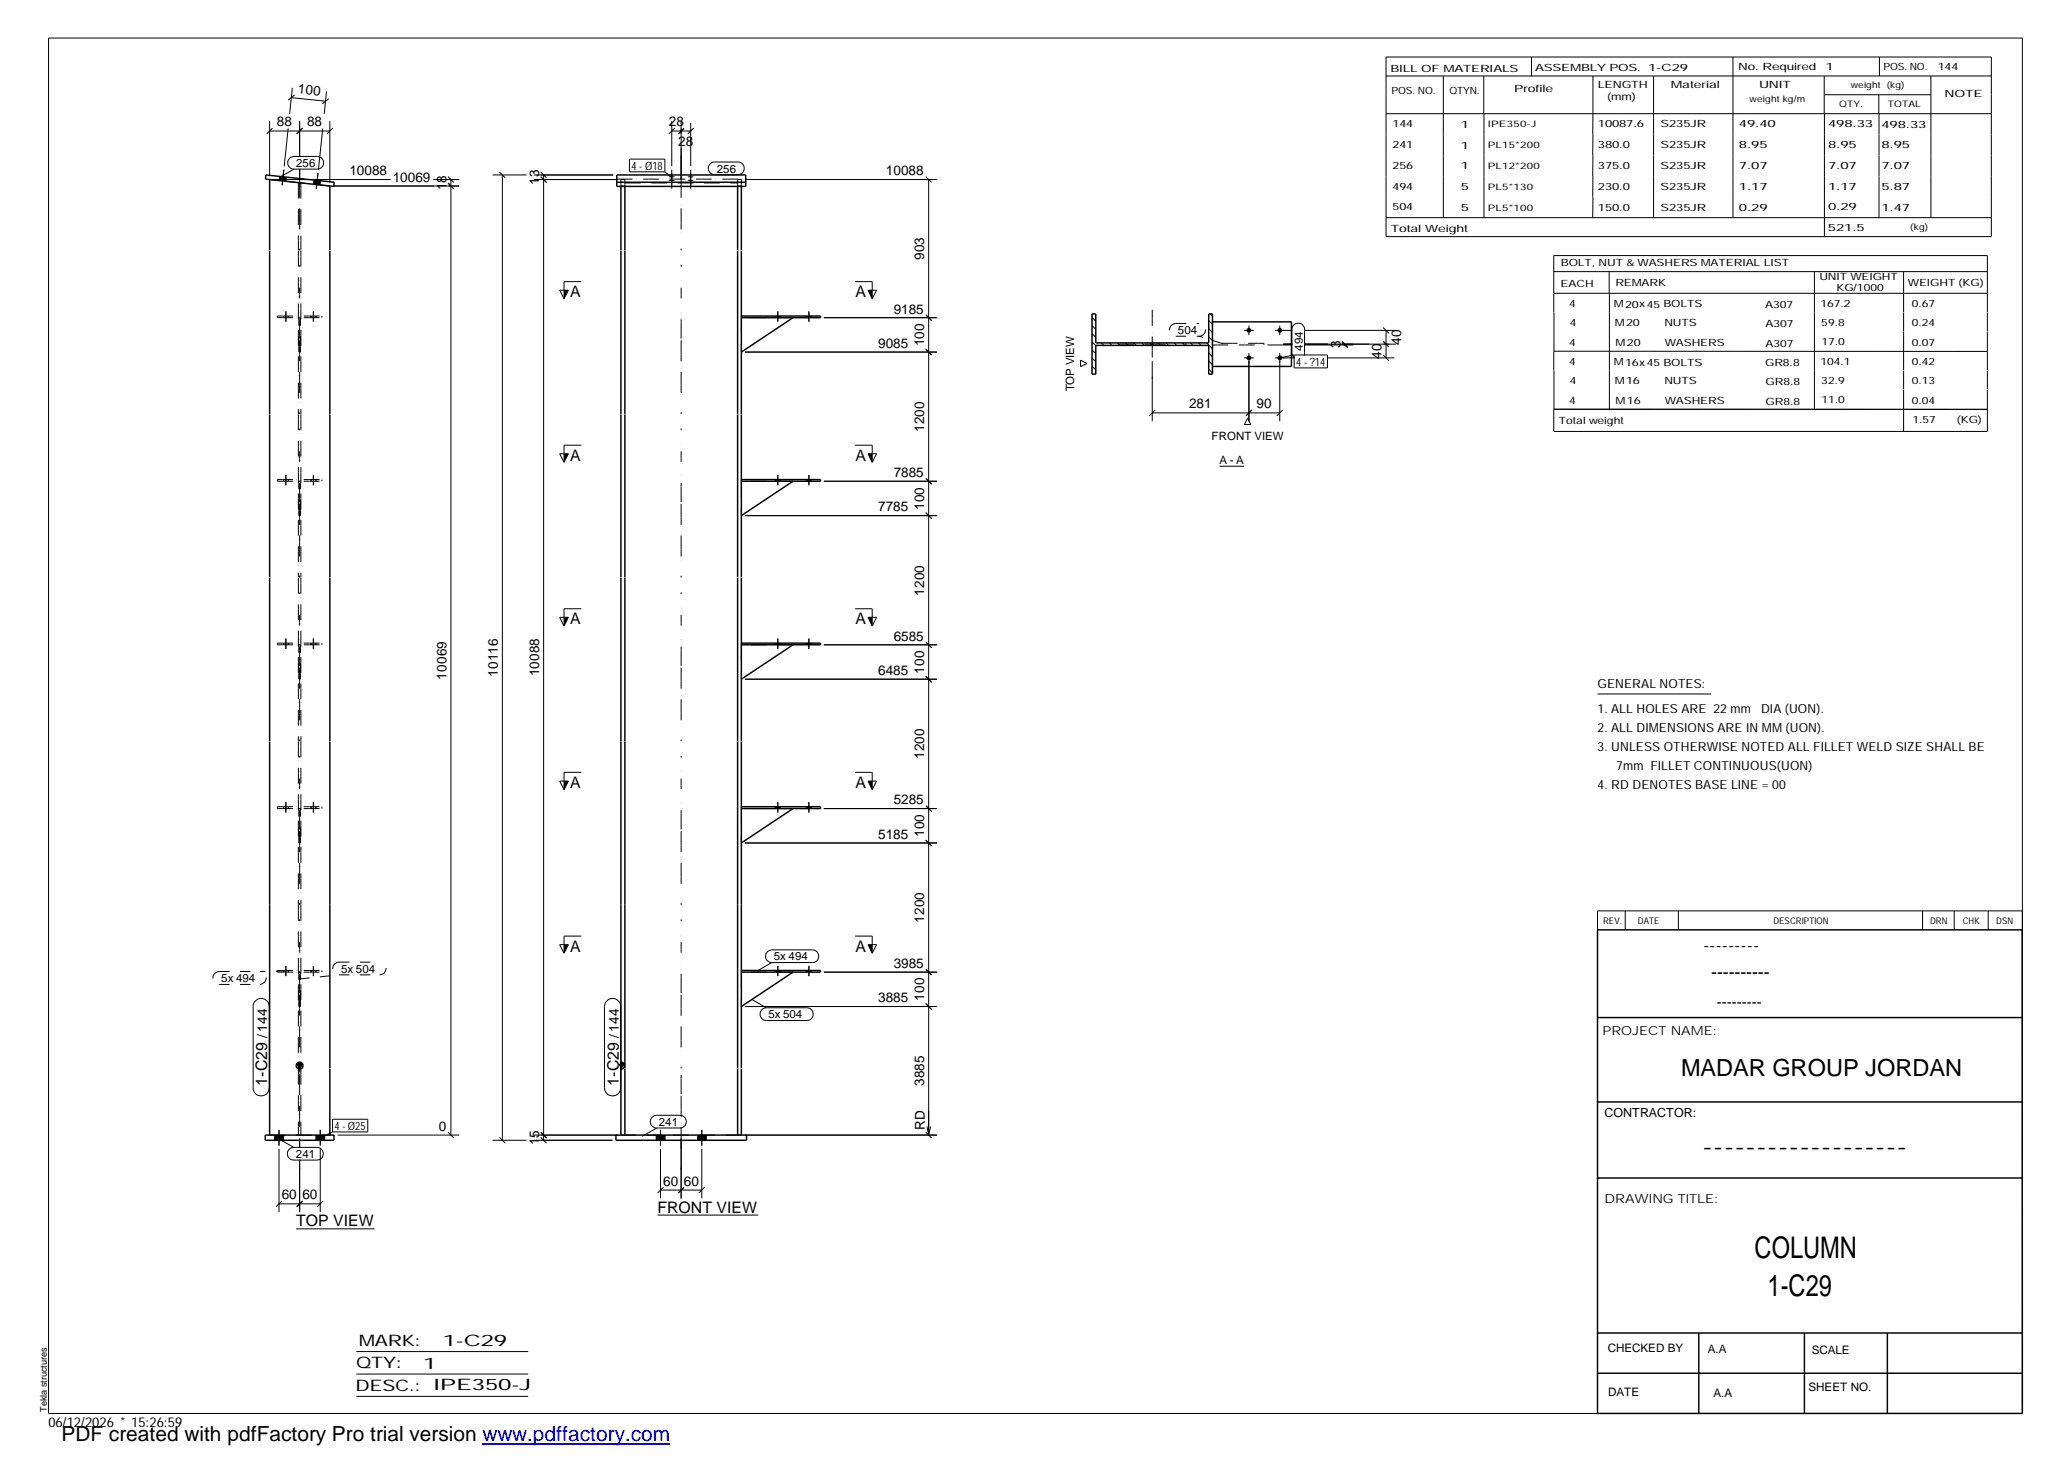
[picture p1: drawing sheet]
<svg xmlns="http://www.w3.org/2000/svg" width="420mm" height="297mm" viewBox="0 0 420 297" stroke-linecap="round" stroke-linejoin="round" font-family="sans-serif">
<g fill="none" stroke="#000" stroke-width=".2">
<path d="M9.9 7.7h401v279.5h-401zM59.2 19.8l6.9 .8M59.4 17.9l-.6 5.2M59.9 19.3l-1.4 1M66.3 18.6l-.4 4.5M281.6 11.6h123v36.5h-123zM281.6 15.4h123M293.2 15.4v28.8M301.5 15.4v7.7M311.1 11.6v3.9M323.6 15.4v16.2M336 15.4v28.8"/>
<path d="M352.1 11.6v32.6M370.6 15.4v7.7M370.7 19.2h21.6M381.7 19.2v3.9M381.8 11.6v3.8M392.3 15.4v28.8M54.8 26.6h12.2M54.8 24.6v11.2M55.4 26l-1.2 1.2M55.5 36.5h23.9M56.9 35.8l-.1 .9M57.7 34.5l-.4 3.1"/>
<path d="M58.1 36l-.1 .8M58.5 26.1l-.8 7.7M58.8 32.2l.9-.4h4.8a1.29 1.29 0 0 1 1.3 1.3 1.29 1.29 0 0 1-1.3 1.3h-4.8a1.28 1.28 0 0 1-1.2-.8 1.28 1.28 0 0 1 .3-1.4zM59.7 34.4l-2.9 1.7M60.9 24.6v7.3M60.9 34.3v2.1M61.5 26l-1.2 1.2M63.8 36.6l-.1 .8M64.6 35.2l-.3 3.1M65.1 36.7l-.1 .9M65.6 26.1l-.9 8.4M66.8 20.1l-1.3 1"/>
<path d="M67 24.6v12.5M67.6 26l-1.2 1.2M67.7 37.8h25.6M88 36.5h5.3M91 37.2l1.2 1.2-1.1-1.2M91 35.9l1.2 1.2M91.6 36.5v194.1M100.1 35.5h6.9M101.5 35l1.2 1.1M102.1 35.5v196.2M108.5 35.5h16.1M108.5 36.5h17"/>
<path d="M109.9 35.9l1.1 1.2M109.9 35l1.1 1.1M110.4 35.5v196.2M127.9 32.3h7.2v2.6h-7.2zM135.1 34.9l1.4 1.2M136.5 24.6v9.2M136.5 34.5v3.8M136.5 26.6h3.8M137.1 26l-1.2 1.2M138.4 24.6v11.8M138.9 26.1l-1.1 1.1M139 26l-1.1 1.2"/>
<path d="M140.3 25v8.8M140.3 34.5v3.8M140.9 26l-1.2 1.2M144.3 33.3l.6-.4h5a1.29 1.29 0 0 1 1.3 1.3 1.29 1.29 0 0 1-1.3 1.3h-4.7a1.31 1.31 0 0 1-1.2-.8 1.31 1.31 0 0 1 .3-1.4zM151.3 36.5h39.1M188.1 35.9l1.2 1.2M188.7 36.5v194.1M281.6 23.1h123M301.5 23.1v21.1M323.6 31.6v4.2M323.6 35.8v4.2M370.7 23.1v25"/>
<path d="M381.8 23.1v21.1M113.7 59h1.8l-.9 1.7zM118.1 57.2h-3.5v3.5M173.7 57.2h3.5v3.5M176.4 59h1.7l-.9 1.7zM281.6 44.2h123M315.7 59.6h88.1M315.7 55.2h88.1M323.6 40v4.2M326.9 55.1v4.5M327 59.6v23.6M368.6 55.2v28"/>
<path d="M386.8 55.2v8.2M151.3 71.5h39.1M157.5 64.2v.3M158 63.3v2M158.5 64.2v.3M163.8 64.2v.3M164.3 63.3v2M164.8 64.2v.3M167.4 64.5h23M188.1 70.9l1.2 1.2M188.1 64l1.2 1.1-1.1-1.1M219.5 73.2l1.4 .7-1.4 .6z"/>
<path d="M221.9 64.5l.7 .8M221.9 66.2l.7 .7M221.9 67.8l.7 .8M221.9 69.5l.7 .7M221.9 71.1l.7 .8M221.9 72.7l.7 .8M221.9 74.4l.7 .8M223.8 69.7l.4 .5M225.4 69.7l.5 .5M227 69.7l.5 .5M228.7 69.7l.5 .5M230.3 69.7l.5 .5"/>
<path d="M232 69.7l.5 .5M233.6 69.7l.5 .5M234.1 73.4v12.2M235.3 69.7l.5 .5M236.9 69.7l.5 .5M238.6 69.7l.5 .5M240.2 69.7l.5 .5M241.9 69.7l.5 .5M243.5 69.7l.5 .5M245.2 69.7l1.1 1.2M245.6 65.1l.7 .8M245.6 66.8l.7 .7"/>
<path d="M245.6 68.4l.7 .8M245.6 71.7l.7 .8M245.6 73.3l.7 .8M245.6 75l.7 .8M245.9 63.8l.4 .4M252.8 72.7h1.9M252.8 67.1h1.9M253.7 66.2v1.9M253.7 71.7v13.9M257.5 70.1h5.1M259 67.1h3.6M260 66.2v1.9"/>
<path d="M260 71.7v13.9M260.7 69.9h1.9M262.9 72.1h6.8v2.6h-6.8zM262.9 72.1l-2.9 .6M264.9 72.2l.1-.3v-4.9a1.29 1.29 0 0 0-1.2-1.4 1.29 1.29 0 0 0-1.3 1.4v4.7l.1 .5 .4 .5h-4M265 67.1h18.6M265 69.9h18.6M265 70.1h9.9M269.6 72.7h13.7M272.6 69.5l1.2 1.2M272.6 69.3l1.2 1.2M273.2 69.9v.2"/>
<path d="M281 72.1l1.2 1.2M281 66.5l1.2 1.2M281.1 69.3l1.1 1.1M281.1 69.4l1.1 1.1M281.6 67.1v5.6M315.7 71.4v3.9M315.7 71.4h88.1M315.7 63.5v7.9M315.7 75.3v7.8M386.8 63.5v3.9M386.8 67.5v7.7M386.8 75.3v3.8"/>
<path d="M386.8 79.2v8.5M403.8 63.4v-11.5h-88.1v11.6M403.8 63.5v3.9M403.8 67.5v7.7M403.8 75.3v3.8M403.8 79.2v8.5h-88.1v-4.5h88.1M113.7 92.2h1.8l-.9 1.7zM118.1 90.5h-3.5v3.4M157.5 97.4v.4M158 96.5v2.1M158.5 97.4v.4M163.8 97.4v.4"/>
<path d="M164.3 96.5v2.1M164.8 97.4v.4M167.4 97.8h23M173.7 90.5h3.5v3.4M176.4 92.2h1.7l-.9 1.7zM188.1 97.2l1.2 1.2M234.1 83.9h25.9M234.7 83.3l-1.2 1.2M247.8 94.7h4.9M253.5 84.9l.6 1.4h-1.3zM254.3 83.3l-1.1 1.2M260.6 83.3l-1.2 1.2"/>
<path d="M151.3 104.8h39.1M188.1 104.2l1.2 1.2M113.7 125.4h1.8l-.9 1.8zM118.1 123.7h-3.5v3.5M151.3 138h39.1M157.5 130.7v.3M158 129.7v2.2M158.5 130.7v.3M163.8 130.7v.3M164.3 129.7v2.2M164.8 130.7v.3M167.4 131h23"/>
<path d="M173.7 123.7h3.5v3.5M176.4 125.4h1.7l-.9 1.8zM188.1 137.4l1.2 1.2M188.1 130.4l1.2 1.2M113.7 158.7h1.8l-.9 1.7zM118.1 156.9h-3.5v3.5M173.7 156.9h3.5v3.5M176.4 158.7h1.7l-.9 1.7zM324.6 141h23M151.3 171.3h39.1M157.5 163.9v.4M158 163v2.1"/>
<path d="M158.5 163.9v.4M163.8 163.9v.4M164.3 163v2.1M164.8 163.9v.4M167.4 164.3h23M188.1 170.7l1.2 1.2M188.1 163.7l1.2 1.2-1.1-1.1M113.7 191.9h1.8l-.9 1.8zM118.1 190.2h-3.5v3.5M155.9 193.4l.9-.4h8.3a1.29 1.29 0 0 1 1.2 1.3 1.29 1.29 0 0 1-1.2 1.3h-8.3a1.28 1.28 0 0 1-1.2-.8 1.28 1.28 0 0 1 .3-1.4zM156.8 195.6l-3 1.7M157.5 197.2v.3"/>
<path d="M158 196.2v2.1M158.5 197.2v.3M163.8 197.2v.3M164.3 196.2v2.1M164.8 197.2v.3M167.4 197.5h23M173.7 190.2h3.5v3.5M176.4 191.9h1.7l-.9 1.8zM188.1 196.9l1.2 1.2-1.1-1.1M330.2 185.1v3.8M341 185.1v3.8M390.6 185.1v3.8"/>
<path d="M397 185.1v3.8M403.9 185.1v3.8M410.9 185.1h-86.3v3.8M51.9 203.4a1.62 1.62 0 0 1 1.8-.4 1.62 1.62 0 0 1 1 1.5v16.5a1.63 1.63 0 0 1-1.6 1.7 1.63 1.63 0 0 1-1.7-1.7v-16.8zM123.1 203.6a1.65 1.65 0 0 1 1.9-.7 1.65 1.65 0 0 1 1.1 1.6v16.5a1.65 1.65 0 0 1-1.6 1.7 1.65 1.65 0 0 1-1.7-1.7v-16.5zM151.3 204.5h39.1M152.7 203.1l3 1.7M154.8 205.1l.4-.3h.5h8.3a1.29 1.29 0 0 1 1.2 1.2 1.29 1.29 0 0 1-1.2 1.3h-8.3a1.32 1.32 0 0 1-1.2-.8 1.32 1.32 0 0 1 .3-1.4zM188.1 203.9l1.2 1.2M55.8 230.6v1.1M56.7 229.6v3.1M56.7 233.4v12.9"/>
<path d="M56.7 231.5l3 1.6M57.6 230.6v1.1M58.8 233.5l.4-.3 .5-.1h4.7a1.29 1.29 0 0 1 1.3 1.3 1.29 1.29 0 0 1-1.3 1.3h-4.7a1.28 1.28 0 0 1-1.2-.8 1.28 1.28 0 0 1 .3-1.4zM60.9 231.3v1.9M60.9 235.6v10.7M64.2 230.6v1.1M65.1 229.6v3.1M65.1 233.4v12.9M66 230.6v1.1M67.6 227.4h7.1v2.6h-7.1zM67.6 230l-2.5 1.2M68.6 230.6h24.7"/>
<path d="M91 230l1.2 1.2M100.1 231.7h6.9M101.5 231.1l1.2 1.2M108.5 231.7h15.9M108.5 230.6h17M109.9 231.1l1.1 1.2M109.9 230l1.1 1.2M132.5 227l.4-.3 .5-.1h4.7a1.29 1.29 0 0 1 1.3 1.3 1.29 1.29 0 0 1-1.3 1.3h-4.7a1.28 1.28 0 0 1-1.2-.8 1.28 1.28 0 0 1 .3-1.4zM133.3 230.6v1.1M133.4 229.2l-2.9 1.7M134.2 229.6v3.1M134.2 233.4v10.1"/>
<path d="M135.1 230.6v1.1M138.4 231.3v12.2M141.7 230.6v1.1M142.6 229.6v3.1M142.6 233.4v10.1M143.5 230.6v1.1M151.3 230.6h39.1M188.1 230l1.2 1.2M188.3 228.9l.4 1.7M189.1 228.9l-.4 1.7M56.7 244.6h8.4M57.3 244l-1.2 1.2"/>
<path d="M60.2 249.7h15.9M61.5 244l-1.2 1.2 1.1-1.1M65.7 244l-1.2 1.2M133.6 246.9h20.5M134.2 241.8h8.4M134.8 241.2l-1.2 1.2M139 241.2l-1.2 1.2 1.1-1.1M143.2 241.2l-1.2 1.2M72.4 274.6h34.9M72.4 279.2h34.9M72.4 283.7h34.9"/>
</g>
<g fill="#000">
<path d="M114.6 59h.9l-.9 1.7zM176.4 59h.8v1.7zM114.6 92.2h.9l-.9 1.7zM176.4 92.2h.8v1.7zM114.6 125.4h.9l-.9 1.8zM176.4 125.4h.8v1.8zM114.6 158.7h.9l-.9 1.7zM176.4 158.7h.8v1.7zM114.6 191.9h.9l-.9 1.8zM176.4 191.9h.8v1.8zM60.3 216.1h1.1l-.5 1zM125.6 216.1h1.1l-.5 1z"/>
<path d="M56.9 35.8l1.2 .2-.1 .8-1.2-.1z" fill-rule="evenodd"/>
<path d="M56.9 35.8l1.2 .2-.1 .8-1.2-.1z" fill-rule="evenodd"/>
<path d="M63.8 36.6l1.3 .1-.1 .9-1.3-.2z" fill-rule="evenodd"/>
<path d="M63.8 36.6l1.3 .1-.1 .9-1.3-.2z" fill-rule="evenodd"/>
<path d="M135.8 36.6l.4-.1 .9 .1-.4 .2z" fill-rule="evenodd"/>
<path d="M135.9 35.9l.8-.1 .4 .1-.9 .2z" fill-rule="evenodd"/>
<path d="M139.7 36.6l.4-.1 .8 .1-.4 .2z" fill-rule="evenodd"/>
<path d="M139.7 35.9l.8-.1 .4 .1-.8 .2z" fill-rule="evenodd"/>
<path d="M157.5 64.2h1v.3h-1z" fill-rule="evenodd"/>
<path d="M157.5 64.2h1v.3h-1z" fill-rule="evenodd"/>
<path d="M163.8 64.2h1v.3h-1z" fill-rule="evenodd"/>
<path d="M163.8 64.2h1v.3h-1z" fill-rule="evenodd"/>
<path d="M157.5 97.4h1v.4h-1z" fill-rule="evenodd"/>
<path d="M157.5 97.4h1v.4h-1z" fill-rule="evenodd"/>
<path d="M163.8 97.4h1v.4h-1z" fill-rule="evenodd"/>
<path d="M163.8 97.4h1v.4h-1z" fill-rule="evenodd"/>
<path d="M157.5 130.7h1v.3h-1z" fill-rule="evenodd"/>
<path d="M157.5 130.7h1v.3h-1z" fill-rule="evenodd"/>
<path d="M163.8 130.7h1v.3h-1z" fill-rule="evenodd"/>
<path d="M163.8 130.7h1v.3h-1z" fill-rule="evenodd"/>
<path d="M157.5 163.9h1v.4h-1z" fill-rule="evenodd"/>
<path d="M157.5 163.9h1v.4h-1z" fill-rule="evenodd"/>
<path d="M163.8 163.9h1v.4h-1z" fill-rule="evenodd"/>
<path d="M163.8 163.9h1v.4h-1z" fill-rule="evenodd"/>
<path d="M157.5 197.2h1v.3h-1z" fill-rule="evenodd"/>
<path d="M157.5 197.2h1v.3h-1z" fill-rule="evenodd"/>
<path d="M163.8 197.2h1v.3h-1z" fill-rule="evenodd"/>
<path d="M163.8 197.2h1v.3h-1z" fill-rule="evenodd"/>
<path d="M55.8 230.6h1.8v1.1h-1.8z" fill-rule="evenodd"/>
<path d="M55.8 230.6h1.8v1.1h-1.8z" fill-rule="evenodd"/>
<path d="M64.2 230.6h1.8v1.1h-1.8z" fill-rule="evenodd"/>
<path d="M64.2 230.6h1.8v1.1h-1.8z" fill-rule="evenodd"/>
<path d="M133.3 230.6h1.8v1.1h-1.8z" fill-rule="evenodd"/>
<path d="M133.3 230.6h1.8v1.1h-1.8z" fill-rule="evenodd"/>
<path d="M141.7 230.6h1.8v1.1h-1.8z" fill-rule="evenodd"/>
<path d="M141.7 230.6h1.8v1.1h-1.8z" fill-rule="evenodd"/>
<circle cx="253.8" cy="72.7" r=".49"/>
<circle cx="253.8" cy="67.1" r=".49"/>
<circle cx="260" cy="72.7" r=".49"/>
<circle cx="260" cy="67.1" r=".49"/>
</g>
<g fill="none" stroke="#000" stroke-width=".3">
<path d="M54 35.5l13.9 1.5-.1 .9-13.9-1.5zM54.8 36.5v14.4M67 37.8v13.1M125.3 35.5h26.2v2.4h-26.2zM125.3 37h26.2M126.2 37.9v13M127 37.9v13M149.9 37.9v13M150.6 37.9v13M54.8 51v33.1M67 51v33.1M126.2 51v33.1"/>
<path d="M127 51v33.1M149.9 51v33.1M150.6 51v33.1M150.6 64.2h16.1v.3h-16.1M161.1 64.5l-10.5 7M221.9 63.8h.7v5.9h23v-5.9h.7v12.2h-.7v-5.8h-23v5.8h-.7zM246.3 65.4h16.1v9.1h-16.1M54.8 84.2v33.1M67 84.2v33.1M126.2 84.2v33.1M127 84.2v33.1M149.9 84.2v33.1"/>
<path d="M150.6 84.2v33.1M150.6 97.4h16.1v.4h-16.1M161.1 97.8l-10.5 7M54.8 117.4v99.7M67 117.4v99.7M126.2 117.4v99.7M127 117.4v99.7M149.9 117.4v99.7M150.6 117.4v99.7M150.6 130.7h16.1v.3h-16.1M161.1 131l-10.5 7M150.6 163.9h16.1v.4h-16.1"/>
<path d="M161.1 164.3l-10.5 7M150.6 197.2h16.1v.3h-16.1M161.1 197.5l-10.5 7M324.6 188.9h86.2l.1 98.3h-86.3zM54.8 217.2v13.4M60.3 216.1h1.1l-.5 1zM67 217.2v13.4M126 215.8a.71 .71 0 0 1 .9 .7 .71 .71 0 0 1-.9 .7M126 216.9l.2 .2M126 216.1h.7l-.5 1M126.2 217.2v13.4M127 217.2v13.4"/>
<path d="M149.9 217.2v13.4M150.6 217.2v13.4M324.6 206.7h86.3M53.9 230.6h14v1.1h-14zM125.1 230.6h26.6v1.1h-26.6zM324.6 239.3h86.3M324.6 223.9h86.3M324.6 270.8h86.3M324.6 279h86.3M345.1 270.8v16.4M366.6 270.8v16.4M383.5 270.8v16.4"/>
<circle cx="60.9" cy="216.5" r=".68"/>
</g>
<g fill="none" stroke="#000" stroke-width=".2" stroke-dasharray="1.1 0 2.1 .7 0 1.4" stroke-linecap="butt">
<path d="M60.6 37.1v13.8M61.1 37.2v13.7M67 37.8l-12.2-1.3M125.3 36.4h26.2M126.2 36.5v1.4M126.2 37.8h.8M126.2 36.5h.8M127 36.5v1.4M127 37.2h22.9M127 37.1h22.9M149.9 36.5v1.4M149.9 37.8h.7"/>
<path d="M149.9 36.5h.7M150.6 36.5v1.4M60.6 51v33.1M61.1 51v33.1M56.3 64.2v.3M56.3 64.5h9.1M56.3 64.2h9.1M60.7 71.5v-7M60.7 64.5h.3M61 71.5v-7M61 64.5h-.3M61 71.5h-.3"/>
<path d="M65.4 64.2v.3M150.6 64.5v7M150.6 64.5v-.3M161.1 64.5h-10.5M246.3 65.4v9.1M246.3 69.8v.3M246.3 70.1h10.5M256.8 70.1v-.3M256.8 69.8h-10.5M56.3 97.4v.4M56.3 97.8h9.1M56.3 97.4h9.1"/>
<path d="M60.6 84.2v33.1M60.7 97.8h.3M61 97.8h-.3M61.1 84.2v33.1M65.4 97.4v.4M150.6 97.8v7M150.6 97.8v-.4M161.1 97.8h-10.5M60.6 117.4v33.2M60.7 104.8v-7M61 104.8v-7M61 104.8h-.3"/>
<path d="M61.1 117.4v33.2M56.3 130.7v.3M56.3 131h9.1M56.3 130.7h9.1M60.7 138v-7M60.7 131h.3M61 138v-7M61 131h-.3M61 138h-.3M65.4 130.7v.3M150.6 131v7M150.6 131v-.3"/>
<path d="M161.1 131h-10.5M60.6 150.7v33.1M61.1 150.7v33.1M56.3 163.9v.4M56.3 164.3h9.1M56.3 163.9h9.1M60.7 171.3v-7M60.7 164.3h.3M61 171.3v-7M61 164.3h-.3M61 171.3h-.3M65.4 163.9v.4"/>
<path d="M150.6 164.3v-.4M150.6 164.3v7M161.1 164.3h-10.5M56.3 197.2v.3M56.3 197.5h9.1M56.3 197.2h9.1M60.6 183.9v33.2M60.7 197.5h.3M61 197.5h-.3M61.1 183.9v33.2M65.4 197.2v.3M150.6 197.5v7"/>
<path d="M150.6 197.5v-.3M161.1 197.5h-10.5M60.6 217.2v13.4M60.7 204.5v-7M61 204.5v-7M61 204.5h-.3M61.1 217.2v13.4M54.8 230.6h12.2M150.6 230.6h-24.4"/>
</g>
<g fill="none" stroke="#000" stroke-width=".2" stroke-dasharray=".4 3.2 0 .7 1.4 0 2.8 .7 0 1.4 1.4 0 2.8" stroke-linecap="butt">
<path d="M60.9 31.9v-1.8M60.9 50.9v-16.6M138.4 50.9v-20.8M234.1 76.9v-14M241.1 69.9h-14M60.9 84.1v-33.1M138.4 84.1v-33.1M60.9 117.3v-33.1M138.4 117.3v-33.1M60.9 150.6v-33.2M138.4 150.6v-33.2M60.9 183.8v-33.1"/>
<path d="M138.4 183.8v-33.1M60.9 217.1v-33.2M138.4 217.1v-33.2M60.9 237.6v-2M60.9 233.2v-16M138.4 237.6v-20.4"/>
</g>
<g fill="none" stroke="#000" stroke-width=".2" stroke-dasharray="2.1 2.1" stroke-linecap="butt">
<path d="M57.6 64.5v-.3M58.1 65.3v-2M58.6 64.5v-.3M63.2 64.5v-.3M63.7 65.3v-2M64.2 64.5v-.3M238.9 68.3h4.7M238.9 65.7h4.7M238.9 65.7a1.29 1.29 0 0 0-1.3 1.3 1.29 1.29 0 0 0 1.3 1.3M243.6 68.3a1.29 1.29 0 0 0 1.3-1.3 1.29 1.29 0 0 0-1.3-1.3M248.5 69.8l-4.9-1.5M57.6 97.8v-.4"/>
<path d="M58.1 98.6v-2.1M58.6 97.8v-.4M63.2 97.8v-.4M63.7 98.6v-2.1M64.2 97.8v-.4M57.6 131v-.3M58.1 131.9v-2.2M58.6 131v-.3M63.2 131v-.3M63.7 131.9v-2.2M64.2 131v-.3M57.6 164.3v-.4"/>
<path d="M58.1 165.1v-2.1M58.6 164.3v-.4M63.2 164.3v-.4M63.7 165.1v-2.1M64.2 164.3v-.4M44.5 197.4h8.3M44.5 197.4a1.31 1.31 0 0 0-1.3 1.3 1.31 1.31 0 0 0 1.3 1.3M57.6 197.5v-.3M58.1 198.3v-2.1M58.2 197.3l-5.4 .1M58.6 197.5v-.3M60.8 198.9l8.1-.8"/>
<path d="M63.2 197.5v-.3M63.7 198.3v-2.1M64.2 197.5v-.3M68.9 198.1h8.2M68.9 195.5h8.2M68.9 195.5a1.29 1.29 0 0 0-1.3 1.3 1.29 1.29 0 0 0 1.3 1.3M77.1 198.1a1.29 1.29 0 0 0 1.3-1.3 1.29 1.29 0 0 0-1.3-1.3M44.5 200h8.3M52.8 200a1.31 1.31 0 0 0 1.3-1.3 1.31 1.31 0 0 0-1.3-1.3"/>
</g>
<path d="M98 293.3h38.2" fill="none" stroke="#00f" stroke-width=".3"/>
<g font-size="6.1">
<text x="356.5" y="255.5">COLUMN</text>
<text x="359.1" y="263.3">1-C29</text>
</g>
<text font-size="4.8" x="341.5" y="218.6">MADAR GROUP JORDAN</text>
<text font-size="4.2" x="12.5" y="292.7">PDF created with pdfFactory Pro trial version www.pdffactory.com</text>
<g font-size="3.6">
<text x="346.1" y="193.2">---------</text>
<text x="347.7" y="198.6">----------</text>
<text x="345.8" y="234.2">-------------------</text>
</g>
<g font-size="3.2">
<text x="115.8" y="60.4">A</text>
<text x="173.8" y="60.4">A</text>
<text x="115.8" y="93.6">A</text>
<text x="173.8" y="93.6">A</text>
<text x="115.8" y="126.8">A</text>
<text x="173.8" y="126.8">A</text>
<text x="115.8" y="160.1">A</text>
<text x="173.8" y="160.1">A</text>
<text x="115.8" y="193.3">A</text>
<text x="173.8" y="193.3">A</text>
<text x="54.3" y="220.6" transform="rotate(-90 54.3 220.6)">1-C29</text>
<text x="125.7" y="220.6" transform="rotate(-90 125.7 220.6)">1-C29</text>
<text x="60.2" y="249.2">TOP VIEW</text>
<text x="133.6" y="246.4">FRONT VIEW</text>
<text x="72.9" y="273.5">MARK:</text>
<text x="90" y="273.5">1-C29</text>
<text x="72.4" y="278">QTY:</text>
<text x="86" y="278.1">1</text>
<text x="72.2" y="282.6">DESC.:</text>
<text x="88.1" y="282.4">IPE350-J</text>
</g>
<text font-size="3" x="348.8" y="204.5">---------</text>
<g font-size="2.8">
<text x="60.5" y="19" transform="rotate(6 60.5 19)">100</text>
<text x="56.3" y="25.7">88</text>
<text x="62.4" y="25.7">88</text>
<text x="135.9" y="25.7">28</text>
<text x="137.8" y="29.7">28</text>
<text x="71" y="35.6">10088</text>
<text x="180" y="35.6">10088</text>
<text x="79.8" y="36.9">10069</text>
<text x="90.7" y="38.7" transform="rotate(-90 90.7 38.7)">18</text>
<text x="109.6" y="37.6" transform="rotate(-90 109.6 37.6)">13</text>
<text x="187.8" y="52.9" transform="rotate(-90 187.8 52.9)">903</text>
<text x="181.6" y="63.7">9185</text>
<text x="178.4" y="70.7">9085</text>
<text x="187.8" y="70.4" transform="rotate(-90 187.8 70.4)">100</text>
<text x="272.3" y="70.8" transform="rotate(-90 272.3 70.8)">3</text>
<text x="284.7" y="70.1" transform="rotate(-90 284.7 70.1)">40</text>
<text x="280.7" y="72.9" transform="rotate(-90 280.7 72.9)">40</text>
<text x="241.6" y="83">281</text>
<text x="255.3" y="83">90</text>
<text x="187.8" y="87.8" transform="rotate(-90 187.8 87.8)">1200</text>
<text x="181.6" y="96.9">7885</text>
<text x="178.4" y="103.9">7785</text>
<text x="187.8" y="103.6" transform="rotate(-90 187.8 103.6)">100</text>
<text x="187.8" y="121" transform="rotate(-90 187.8 121)">1200</text>
<text x="181.6" y="130.2">6585</text>
<text x="101.2" y="137.5" transform="rotate(-90 101.2 137.5)">10116</text>
<text x="109.6" y="137.4" transform="rotate(-90 109.6 137.4)">10088</text>
<text x="178.4" y="137.2">6485</text>
<text x="187.8" y="136.8" transform="rotate(-90 187.8 136.8)">100</text>
<text x="90.7" y="138.1" transform="rotate(-90 90.7 138.1)">10069</text>
<text x="187.8" y="154.2" transform="rotate(-90 187.8 154.2)">1200</text>
<text x="181.6" y="163.4">5285</text>
<text x="178.4" y="170.4">5185</text>
<text x="187.8" y="170.1" transform="rotate(-90 187.8 170.1)">100</text>
<text x="187.8" y="187.5" transform="rotate(-90 187.8 187.5)">1200</text>
<text x="181.6" y="196.7">3985</text>
<text x="178.4" y="203.7">3885</text>
<text x="187.8" y="203.4" transform="rotate(-90 187.8 203.4)">100</text>
<text x="54.3" y="211" transform="rotate(-90 54.3 211)">/ 144</text>
<text x="125.7" y="211" transform="rotate(-90 125.7 211)">/ 144</text>
<text x="187.8" y="220.7" transform="rotate(-90 187.8 220.7)">3885</text>
<text x="89.2" y="229.8">0</text>
<text x="109.6" y="232.7" transform="rotate(-90 109.6 232.7)">15</text>
<text x="187.9" y="229.6" transform="rotate(-90 187.9 229.6)">RD</text>
<text x="57.2" y="243.7">60</text>
<text x="61.4" y="243.7">60</text>
<text x="134.7" y="240.9">60</text>
<text x="138.9" y="240.9">60</text>
<text x="9.8" y="290">06/12/2026 * 15:26:59</text>
</g>
<g font-size="2.5">
<text x="324.6" y="139.9">GENERAL NOTES:</text>
<text x="324.6" y="148.7">2. ALL DIMENSIONS ARE IN MM(UON).</text>
<text x="324.6" y="144.9">1. ALL HOLES ARE 22 mm</text>
<text x="357.8" y="144.9">DIA (UON).</text>
<text x="324.6" y="152.5">3. UNLESS OTHERWISE NOTED ALL FILLET WELD SIZE SHALL BE</text>
<text x="324.6" y="160.2">4. RD DENOTES BASE LINE = 00</text>
<text x="328.4" y="156.4">7mm FILLET CONTINUOUS(UON)</text>
<text x="325.6" y="210.3">PROJECT NAME:</text>
<text x="326" y="226.9">CONTRACTOR:</text>
<text x="326" y="244.4">DRAWING TITLE:</text>
</g>
<g font-size="2.4">
<text x="326.7" y="274.7">CHECKED BY</text>
<text x="347" y="275">A.A</text>
<text x="368.1" y="275.1">SCALE</text>
<text x="326.7" y="283.6">DATE</text>
<text x="348.1" y="283.9">A.A</text>
<text x="367.5" y="282.6">SHEET NO.</text>
</g>
<g font-size="2.3">
<text x="60.2" y="33.9">256</text>
<text x="128.3" y="34.5">4- Ø18</text>
<text x="145.6" y="35.1">256</text>
<text x="239.3" y="67.9">504</text>
<text x="264.7" y="71.2" transform="rotate(-90 264.7 71.2)">494</text>
<text x="263.4" y="74.3">4- ?14</text>
<text x="218.2" y="79.5" transform="rotate(-90 218.2 79.5)">TOP VIEW</text>
<text x="246.2" y="89.3">FRONT VIEW</text>
<text x="247.8" y="94.2">A - A</text>
<text x="69.3" y="197.6">5x 504</text>
<text x="157.2" y="195.1">5x 494</text>
<text x="45" y="199.6">5x 494</text>
<text x="156.1" y="206.9">5x 504</text>
<text x="67.9" y="229.6">4- Ø25</text>
<text x="133.9" y="228.8">241</text>
<text x="60.1" y="235.3">241</text>
</g>
<g font-size="2">
<text x="282.5" y="14.6">BILL OF MATERIALS</text>
<text x="311.9" y="14.4">ASSEMBLY POS.</text>
<text x="324.6" y="17.9">LENGTH</text>
<text x="334.9" y="14.4">1-C29</text>
<text x="339.5" y="17.9">Material</text>
<text x="353.1" y="14.2">No. Required</text>
<text x="357.4" y="17.9">UNIT</text>
<text x="370.9" y="14.2">1</text>
<text x="382.7" y="14.2">POS. NO.</text>
<text x="393.7" y="14.3">144</text>
<text x="282.7" y="19.1">POS. NO.</text>
<text x="294.5" y="19">QTYN.</text>
<text x="307.6" y="18.7">Profile</text>
<text x="326.5" y="20.4">(mm)</text>
<text x="395.1" y="19.6">NOTE</text>
<text x="282.9" y="25.8">144</text>
<text x="296.8" y="26">1</text>
<text x="324.7" y="25.9">10087.6</text>
<text x="337.4" y="25.9">S235JR</text>
<text x="353.3" y="25.9">49.40</text>
<text x="371.4" y="25.9">498.33</text>
<text x="382.3" y="25.9">498.33</text>
<text x="282.9" y="30">241</text>
<text x="282.9" y="34.3">256</text>
<text x="296.8" y="30.2">1</text>
<text x="296.8" y="34.4">1</text>
<text x="324.7" y="30.1">380.0</text>
<text x="324.7" y="34.4">375.0</text>
<text x="337.4" y="30.1">S235JR</text>
<text x="337.4" y="34.3">S235JR</text>
<text x="353.3" y="30.1">8.95</text>
<text x="353.3" y="34.4">7.07</text>
<text x="371.4" y="30.1">8.95</text>
<text x="371.4" y="34.3">7.07</text>
<text x="382.3" y="30.2">8.95</text>
<text x="382.3" y="34.4">7.07</text>
<text x="282.9" y="38.5">494</text>
<text x="296.8" y="38.6">5</text>
<text x="324.7" y="38.6">230.0</text>
<text x="337.4" y="38.6">S235JR</text>
<text x="353.3" y="38.6">1.17</text>
<text x="371.4" y="38.6">1.17</text>
<text x="382.3" y="38.6">5.87</text>
<text x="282.6" y="47.1">Total Weight</text>
<text x="282.9" y="42.7">504</text>
<text x="296.8" y="42.9">5</text>
<text x="324.7" y="42.8">150.0</text>
<text x="337.4" y="42.8">S235JR</text>
<text x="353.3" y="42.8">0.29</text>
<text x="371.4" y="46.9">521.5</text>
<text x="371.4" y="42.7">0.29</text>
<text x="382.3" y="42.9">1.47</text>
<text x="317.1" y="58.2">EACH</text>
<text x="317.1" y="54.1">BOLT, NUT &amp; WASHERS MATERIAL LIST</text>
<text x="328.2" y="58.2">REMARK</text>
<text x="369.7" y="57">UNIT WEIGHT</text>
<text x="373.1" y="59.1">KG/1000</text>
<text x="387.6" y="58.1">WEIGHT (KG)</text>
<text x="318.8" y="62.3">4</text>
<text x="327.9" y="62.5">M20x45 BOLTS</text>
<text x="358.6" y="62.5">A307</text>
<text x="369.9" y="62.5">167.2</text>
<text x="388.4" y="62.3">0.67</text>
<text x="318.8" y="70.3">4</text>
<text x="318.9" y="66.2">4</text>
<text x="328.1" y="66.3">M20</text>
<text x="328.3" y="70.3">M20</text>
<text x="338.2" y="66.3">NUTS</text>
<text x="338.2" y="70.3">WASHERS</text>
<text x="358.7" y="66.5">A307</text>
<text x="358.7" y="70.4">A307</text>
<text x="370" y="66.2">59.8</text>
<text x="370.1" y="70.1">17.0</text>
<text x="388.4" y="66.3">0.24</text>
<text x="388.4" y="70.2">0.07</text>
<text x="318.8" y="74.1">4</text>
<text x="318.9" y="77.9">4</text>
<text x="327.9" y="74.2">M16x45 BOLTS</text>
<text x="358.6" y="74.3">GR8.8</text>
<text x="369.9" y="74.2">104.1</text>
<text x="388.4" y="74.2">0.42</text>
<text x="318.8" y="82">4</text>
<text x="328.1" y="78">M16</text>
<text x="328.3" y="82">M16</text>
<text x="338.2" y="78">NUTS</text>
<text x="338.2" y="82">WASHERS</text>
<text x="358.7" y="78.3">GR8.8</text>
<text x="358.7" y="82.2">GR8.8</text>
<text x="370" y="78">32.9</text>
<text x="370.1" y="81.9">11.0</text>
<text x="388.4" y="78">0.13</text>
<text x="388.4" y="82">0.04</text>
<text x="316.7" y="86.2">Total weight</text>
<text x="388.6" y="86">1.57</text>
<text x="397.6" y="86">(KG)</text>
</g>
<g font-size="1.9">
<text x="325.7" y="187.8">REV.</text>
<text x="332.8" y="187.6">DATE</text>
<text x="360.3" y="187.7">DESCRIPTION</text>
<text x="392.1" y="187.6">DRN</text>
<text x="398.8" y="187.6">CHK</text>
<text x="405.6" y="187.7">DSN</text>
<text x="9.5" y="286.8" transform="rotate(-90 9.5 286.8)">Tekla structures</text>
</g>
<g font-size="1.8">
<text x="376" y="17.9">weight (kg)</text>
<text x="355.5" y="20.7">weightkg/m</text>
<text x="373.6" y="21.7">QTY.</text>
<text x="383.5" y="21.8">TOTAL</text>
<text x="302.3" y="25.9">IPE350-J</text>
<text x="302.3" y="30.1">PL15*200</text>
<text x="302.3" y="34.3">PL12*200</text>
<text x="302.3" y="38.6">PL5*130</text>
<text x="302.3" y="42.8">PL5*100</text>
<text x="388.1" y="46.7">(kg)</text>
</g>
</svg>
